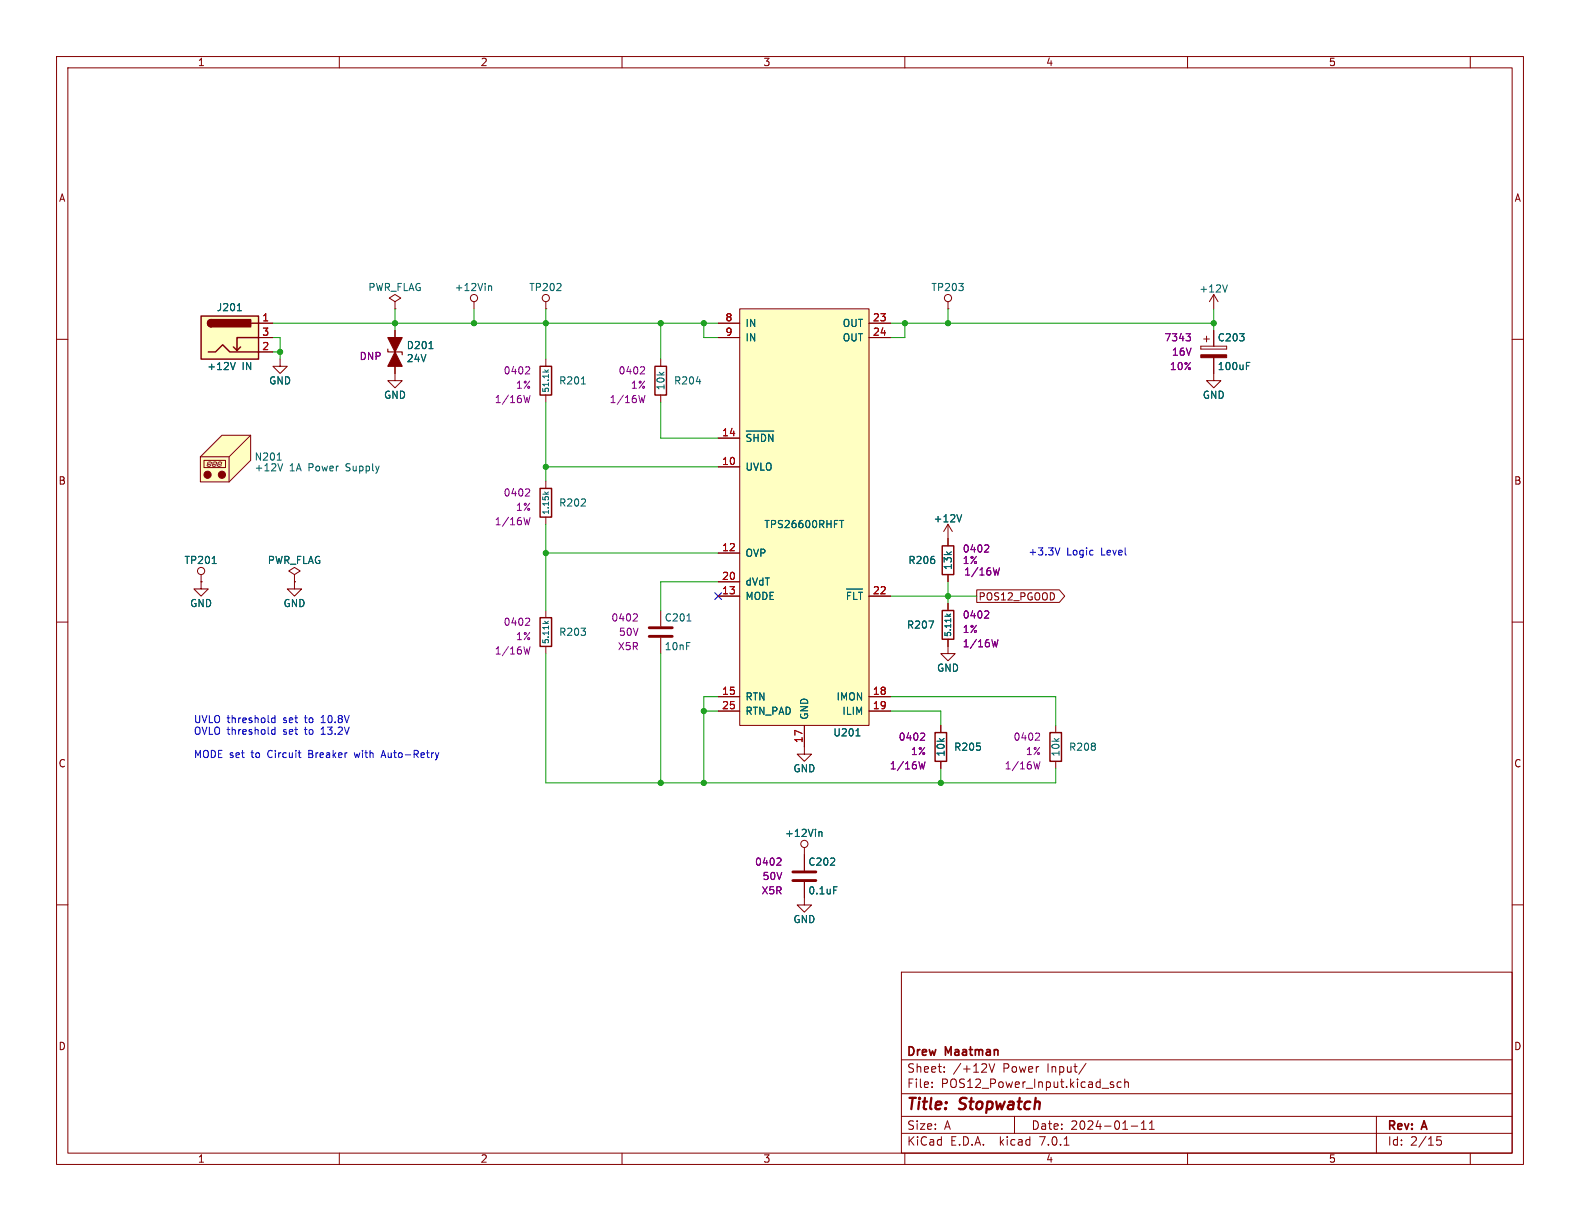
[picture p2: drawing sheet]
<svg xmlns="http://www.w3.org/2000/svg" width="279mm" height="216mm" viewBox="0 0 279 216" stroke-linecap="round" stroke-linejoin="round" font-family="sans-serif">
<g fill="none" stroke="#840000" stroke-width=".18">
<path d="M10 10h259.4v195.9h-259.4zM12 12h255.4v191.9h-255.4zM60 10v2M110 10v2M160 10v2M210 10v2M260 10v2M10 60h2M69.8 53.3l1.1-.6-1.1-.6-1 .6 1 .6v1.3M69.8 54.6h.1M69.8 58.4v8.9h1.3l-1.3 1.3-1.2-1.3h1.2M83.8 53.3v1.3"/>
<path d="M96.5 54.6h.1M96.5 53.3v1.3M267.4 60h2M96.5 63.5v1.3M96.5 69.9v1.2M116.8 63.5v1.3M116.8 69.9v1.2M96.5 85.1v1.3M96.5 91.4v1.3M10 110h2M35.6 102.9h.1M35.6 102.9v1.2h1.2l-1.2 1.3-1.3-1.3h1.3"/>
<path d="M35.6 101.6v1.3M52.1 102.9v1.2h1.2l-1.2 1.3-1.3-1.3h1.3M52.1 101.6l1-.6-1-.7-1 .7 1 .6v1.3M52.1 102.9h.1M96.5 108v1.2M96.5 114.3v1.3M116.8 108v2.7M116.8 112.8v2.8M267.4 110h2M10 160h2M267.4 160h2M159.4 171.9h108v32h-108z"/>
<path d="M159.4 197.4h108M159.4 193.4h108M159.4 187.4h108M164.8 192.2v.1M164.8 191.4v.1M167 189.5v.1M167 188.7v.1M174.9 188.1l.5 1.5 .5-1.5M179.4 197.4v3M192 188l-1.2 2M196.4 191.7l.4 .1 .2 .2-.1 .2-.4 .1M196.4 191.4h.5"/>
<path d="M198.3 191.4l-.5-.1-.3 .3v.4l.2 .2h.6M198.9 191.4l.2-.1 .4 .1v.9M198.9 190.8v1.5M200 199.1h1.2M201.8 199.7h.9M201.8 198.6l.5-.4v1.5M203.3 199.7h.8M203.3 198.6l.4-.4v1.5M243.4 197.4v6.5M60 203.9v2M110 203.9v2M159.4 200.4h108"/>
<path d="M160 203.9v2M188.2 202.5h.8M210 203.9v2M254.1 201.6h.5l.3 .3-.1 .5h-.7M254.1 201h.7M260 203.9v2"/>
<circle cx="83.8" cy="52.7" r=".63"/>
<circle cx="96.5" cy="52.7" r=".63"/>
<circle cx="35.6" cy="101" r=".63"/>
</g>
<path d="M95.5 64.8h2v5.1h-2zM115.8 64.8h2.1v5.1h-2.1zM95.5 86.4h2v5h-2zM95.5 109.2h2v5.1h-2z" fill="none" stroke="#840000" stroke-width=".25"/>
<path d="M93.4 64.8l.3 .3-.1 .3-.7 .7h.8M93.7 69.9l-.3 1.3-.2-.9-.3 .9M113.7 64.8l.3 .3-.1 .3-.7 .7h.8M114 69.9l-.3 1.3-.2-.9-.2 .9M93.4 86.4l.3 .3-.1 .3-.7 .7h.8M93.7 91.5l-.3 1.3-.2-.9-.3 .9M93.4 109.3l.3 .2-.1 .3-.7 .8h.8M93.7 114.4l-.3 1.2-.2-.9-.3 .9M112.5 108.5l.2 .3v.3l-.8 .7h.8" fill="none" stroke="#840084" stroke-width=".18"/>
<path d="M86.4 50.7l.2-.2 .3 .1v.8M75.9 61.6h.7M96.3 65.4l.4 .4M97 65.4l-.4 .3M102.8 67.9h.7M37.5 99.6h.8M96.3 87l.4 .4M97 87l-.4 .3M96.3 109.8l.4 .4M97 109.8l-.4 .3M121.5 109.8h.7" fill="none" stroke="#006464" stroke-width=".18"/>
<g fill="#840000" stroke="#840000" stroke-width=".2">
<path d="M68.6 59.7h2.5l-1.3 2.5z"/>
<path d="M69.8 62.2l1.3 2.6h-2.5z"/>
</g>
<path d="M68.6 61.7v.5h2.5v.5" fill="none" stroke="#840000" stroke-width=".2"/>
<path d="M114.8 112.5h4.1M114.8 111h4.1" fill="none" stroke="#840000" stroke-width=".51"/>
<path d="M39.2 77h5.1v4.4l-3.8 3.8h-5.1v-4.4z" fill="#ffffc2"/>
<g fill="none" stroke="#840000" stroke-width=".18">
<path d="M45.7 57.2h2.6M45.7 59.7h2.6M69.8 58.4v2.6M127 57.2h3.8M127 59.7h3.8M130.8 54.6h22.9v73.7h-22.9zM153.7 57.2h3.8M153.7 59.7h3.8M167.6 54.6h.1M167.6 53.3v1.3M212.9 59.9h1M213.4 59.4v1.1"/>
<path d="M214.6 52.1v2.5M214.6 58.4v2.8M214.6 52.1l-.7 1.2M214.6 52.1l.8 1.2M39.2 77h5.1v4.4l-3.8 3.8h-5.1v-4.4zM44.3 77l-3.8 3.8h-5.1M45.7 62.2h2.6M49.5 63.5v1.3h1.3l-1.3 1.2-1.2-1.2h1.2M69.8 63.5v2.5M127 77.5h3.8M212.3 61.2v.5zM212.3 61.7h4.6z"/>
<path d="M212.3 61.2h4.6zM214.6 63.2v4.1h1.3l-1.3 1.3-1.2-1.3h1.2M216.9 61.2v.5zM36.1 81.4h3.8v1.3h-3.8zM36.7 82.1l-.1 .2M36.7 82.4h.4M36.8 81.7l-.1 .3M36.8 82.1h.3M36.9 81.7h.3M37.3 82.1l-.1 .3M37.4 81.7l-.1 .3M37.6 82.1l-.1 .2"/>
<path d="M37.6 82.4h.4M37.7 81.7l-.1 .3M37.7 82.1h.3M37.8 81.7h.4M38.2 82.1v.3M38.3 81.7v.3M38.5 82.1v.2M38.6 82.4h.3M38.6 81.7v.3M38.7 82.1h.3M38.8 81.7h.3M39.1 82.1v.3"/>
<path d="M39.2 81.7v.3M40.5 80.8v4.4M127 82.6h3.8M127 97.8h3.8M167.6 92.7v3.8M167.6 92.7l-.7 1.3M167.6 92.7l.8 1.3M35.6 102.9h.1M52.1 102.9h.1M127 105.4h3.8M127 102.9h3.8M153.7 105.4h3.8"/>
<path d="M167.6 113v2.6h1.3l-1.3 1.2-1.2-1.2h1.2M167.6 101.6v1.3M167.6 106.7v1.3M172.7 104.3h14.6l1 1.1-1 1.1h-14.6zM127 123.2h3.8M127 125.7h3.8M142.2 128.3v5.1h1.3l-1.3 1.2-1.2-1.2h1.2M153.7 123.2h3.8M153.7 125.7h3.8M166.4 128.3v1.2M166.4 134.6v1.3M186.7 128.3v1.2"/>
<path d="M186.7 134.6v1.3M142.2 156v4h1.3l-1.3 1.3-1.2-1.3h1.2M142.2 149.9v4"/>
<circle cx="167.6" cy="52.7" r=".63"/>
<circle cx="142.2" cy="149.2" r=".63"/>
</g>
<g fill="#840000" stroke="#840000" stroke-width=".18">
<path d="M212.3 62.7h4.6v.5h-4.6z"/>
<circle cx="36.7" cy="83.9" r=".63"/>
<circle cx="39.2" cy="83.9" r=".63"/>
</g>
<g fill="none" stroke="#006464" stroke-width=".18">
<path d="M42 54.9h.7M217 50.4l-.4 1.2M41.6 64.1l-.4 1.3M75.9 61.6h.7M132 76.2h4.8M132.8 76.8h-.5l-.2 .2M133.3 76.8v1.3M134.1 76.8v1.3M135.3 77.1l-.1-.3h-.5v1.3M136.7 76.8v1.3l-.8-1.3v1.3M220.4 64.1h.6M37.5 99.6h.8"/>
<path d="M49 81.4h.7M50 82l-.4 1.3M148.5 92h.7M148.8 92v1.3M170.1 91l-.5 1.3M149.7 104.2h2.8M150.5 104.7h-.6v1.3M151 104.7v1.3M151.8 104.7h.7M152.2 104.7v1.3M167.4 108.6l.4 .4M168.1 108.6l-.4 .3"/>
<path d="M151.4 130.1h.7M144.8 147.2l.2-.1h.3l.1 .8M147.4 156.8h.6"/>
</g>
<g fill="#ffffc2" stroke="#ffffc2" stroke-width=".18">
<path d="M35.6 55.9h10.1v7.6h-10.1z"/>
<path d="M130.8 54.6h22.9v73.7h-22.9z"/>
</g>
<path d="M35.6 55.9h10.1v7.6h-10.1zM37.3 56.5a.64 .64 0 0 0-.6 .7 .64 .64 0 0 0 .6 .6M44.4 57.2h1.3M45.7 59.7h-3.8v2.3l-.6-.7M36.8 62.2h1.3l1.3-1.2 1.2 1.2h5.1M42.5 61.3l-.6 .7M166.6 96.5h2.1v5.1h-2.1zM166.6 108h2.1v5h-2.1zM165.4 129.5h2v5.1h-2zM185.7 129.5h2v5.1h-2z" fill="none" stroke="#840000" stroke-width=".25"/>
<g fill="#840000" stroke="#840000" stroke-width=".25">
<path d="M36.9 56.7l.4-.2v1.3a.64 .64 0 0 1-.5-.4 .64 .64 0 0 1 .1-.7z"/>
<path d="M37.3 56.5h7v1.3h-7z"/>
</g>
<path d="M209.7 59h.8l-.4 .5M210.3 59.5l.2 .2v.3l-.2 .3M174.6 96.3l.2 .3v.3l-.7 .7h.7M174.6 108l.2 .3v.3l-.7 .7h.7M176.5 113.1l-.3 1.3-.3-.9-.2 .9M176.7 100.4l-.3 1.3-.2-.9-.3 .9M163.3 129.6l.2 .3v.3l-.8 .7h.8M163.6 134.7l-.3 1.3-.3-.9-.2 .9M183.6 129.6l.2 .3v.3l-.7 .7h.7M183.9 134.7l-.3 1.3-.2-.9-.3 .9M137.9 151.7l.2 .3v.3l-.8 .7h.8" fill="none" stroke="#840084" stroke-width=".18"/>
<path d="M140.2 155.7h4.1M140.2 154.2h4.1" fill="none" stroke="#840000" stroke-width=".51"/>
<path d="M187.4 96.9l-.4 1.2M48.6 126.5v1.3M48.6 128.6v1.2M48.6 127l-.3-.1-.3 .3 .1 .5h.5M48.6 129.1l-.3-.1-.3 .2 .1 .6h.5M52.7 133.1h.5M53 133.9l.2 .1M67.8 132.7l-.4 1.3M77 133.1l.3 .9M77.3 134l-.3 .4M77.6 133.1l-.3 .9" fill="none" stroke="#0000c2" stroke-width=".18"/>
<g fill="none" stroke="#009600" stroke-width=".18">
<path d="M48.3 57.2h78.7M48.3 59.7h1.2v3.8M69.8 54.6v3.8M83.8 54.6v2.6M96.5 54.6v8.9M116.8 57.2v6.3M124.5 57.2v2.5h2.5M157.5 57.2h57.1M160 57.2v2.5h-2.5M167.6 54.6v2.6M214.6 54.6v3.8M48.3 62.2h1.2"/>
<path d="M96.5 71.1v14M116.8 71.1v6.4h10.2M96.5 92.7v15.3M96.5 97.8h30.5M96.5 82.6h30.5M96.5 115.6v22.8h90.2v-2.5M116.8 115.6v22.8M127 102.9h-10.2v5.1M157.5 105.4h15.2M167.6 102.9v3.8M124.5 125.7h2.5M127 123.2h-2.5v15.2"/>
<path d="M157.5 123.2h29.2v5.1M157.5 125.7h8.9v2.6M166.4 135.9v2.5"/>
</g>
<path d="M126.4 104.8l1.2 1.2M127.6 104.8l-1.2 1.2" fill="none" stroke="#000084" stroke-width=".18"/>
<g fill="#009600" stroke="#009600" stroke-width=".18">
<circle cx="83.8" cy="57.2" r=".46"/>
<circle cx="96.5" cy="82.6" r=".46"/>
<circle cx="96.5" cy="97.8" r=".46"/>
<circle cx="96.5" cy="57.2" r=".46"/>
<circle cx="69.8" cy="57.2" r=".46"/>
<circle cx="49.5" cy="62.2" r=".46"/>
<circle cx="166.4" cy="138.4" r=".46"/>
<circle cx="124.5" cy="125.7" r=".46"/>
<circle cx="116.8" cy="138.4" r=".46"/>
<circle cx="167.6" cy="105.4" r=".46"/>
<circle cx="124.5" cy="138.4" r=".46"/>
<circle cx="167.6" cy="57.2" r=".46"/>
<circle cx="160" cy="57.2" r=".46"/>
<circle cx="124.5" cy="57.2" r=".46"/>
<circle cx="116.8" cy="57.2" r=".46"/>
<circle cx="214.6" cy="57.2" r=".46"/>
</g>
<g font-size="2.8" fill="#840000">
<text x="160.4" y="196.7">Title:</text>
<text x="169.8" y="196.7">Stopwatch</text>
</g>
<g font-size="2.1" fill="#840000">
<text x="160.4" y="189.8">Sheet:</text>
<text x="160.4" y="187">Drew</text>
<text x="167.3" y="187">Maatman</text>
<text x="168.6" y="189.8">/+12V</text>
<text x="177.3" y="189.8">Power</text>
<text x="185.2" y="189.8">Input/</text>
<text x="160.4" y="192.5">File:</text>
<text x="166.4" y="192.5">POS12_Power_Input.kicad_sch</text>
<text x="160.4" y="202.7">KiCad</text>
<text x="160.4" y="199.9">Size:</text>
<text x="167" y="199.9">A</text>
<text x="168.1" y="202.7">E.D.A.</text>
<text x="176.8" y="202.7">kicad</text>
<text x="182.4" y="199.9">Date:</text>
<text x="183.9" y="202.7">7.0.1</text>
<text x="189.3" y="199.9">2024-01-11</text>
<text x="245.4" y="200.1">Rev:</text>
<text x="245.4" y="202.7">Id:</text>
<text x="249.4" y="202.7">2/15</text>
<text x="251.6" y="200.1">A</text>
</g>
<g font-size="1.8" fill="#840000">
<text x="35" y="11.8">1</text>
<text x="85" y="11.8">2</text>
<text x="135" y="11.8">3</text>
<text x="185" y="11.8">4</text>
<text x="235" y="11.8">5</text>
<text x="10.4" y="35.8">A</text>
<text x="267.8" y="35.8">A</text>
<text x="10.3" y="85.8">B</text>
<text x="267.7" y="85.8">B</text>
<text x="173" y="106.3">POS12_PGOOD</text>
<text x="10.3" y="135.8">C</text>
<text x="267.7" y="135.8">C</text>
<text x="10.3" y="185.8">D</text>
<text x="267.7" y="185.8">D</text>
<text x="35" y="205.7">1</text>
<text x="85" y="205.7">2</text>
<text x="135" y="205.7">3</text>
<text x="185" y="205.7">4</text>
<text x="235" y="205.7">5</text>
</g>
<g font-size="1.8" fill="#006464">
<text x="65.1" y="51.6">PWR_FLAG</text>
<text x="80.3" y="51.6">+12Vin</text>
<text x="93.5" y="51.6">TP202</text>
<text x="164.6" y="51.6">TP203</text>
<text x="212" y="51.9">+12V</text>
<text x="38.3" y="55.2">J201</text>
<text x="131.8" y="58">IN</text>
<text x="148.9" y="58">OUT</text>
<text x="36.6" y="65.6">+12V</text>
<text x="42.8" y="65.6">IN</text>
<text x="71.9" y="61.9">D201</text>
<text x="71.9" y="64.2">24V</text>
<text x="131.8" y="60.5">IN</text>
<text x="148.9" y="60.5">OUT</text>
<text x="215.3" y="60.5">C203</text>
<text x="215.3" y="65.6">100uF</text>
<text x="47.5" y="68.1">GND</text>
<text x="67.9" y="70.7">GND</text>
<text x="98.8" y="68.1">R201</text>
<text x="117.7" y="69.1" transform="rotate(-90 117.7 69.1)">10k</text>
<text x="119.1" y="68.1">R204</text>
<text x="212.6" y="70.7">GND</text>
<text x="45" y="81.6">N201</text>
<text x="45" y="83.5">+12V</text>
<text x="51.1" y="83.5">1A Power</text>
<text x="61.3" y="83.5">Supply</text>
<text x="131.8" y="83.4">UVLO</text>
<text x="131.8" y="78.9">~{SHDN}</text>
<text x="98.8" y="89.7">R202</text>
<text x="135.1" y="93.5">TPS26600RHFT</text>
<text x="165" y="92.5">+12V</text>
<text x="32.6" y="99.9">TP201</text>
<text x="47.3" y="99.9">PWR_FLAG</text>
<text x="131.8" y="98.6">OVP</text>
<text x="160.6" y="99.9">R206</text>
<text x="168.5" y="100.8" transform="rotate(-90 168.5 100.8)">13k</text>
<text x="33.6" y="107.5">GND</text>
<text x="50.1" y="107.5">GND</text>
<text x="131.8" y="106.2">MODE</text>
<text x="131.8" y="103.7">dVdT</text>
<text x="149.4" y="106.8">~{FLT}</text>
<text x="98.8" y="112.6">R203</text>
<text x="117.5" y="110">C201</text>
<text x="160.3" y="111.3">R207</text>
<text x="117.5" y="115.1">10nF</text>
<text x="165.6" y="118.9">GND</text>
<text x="131.8" y="124">RTN</text>
<text x="147.8" y="124">IMON</text>
<text x="131.8" y="126.6">RTN_PAD</text>
<text x="143.1" y="127.3" transform="rotate(-90 143.1 127.3)">GND</text>
<text x="147.3" y="130.4">U201</text>
<text x="148.8" y="126.6">ILIM</text>
<text x="140.2" y="136.7">GND</text>
<text x="167.2" y="133.9" transform="rotate(-90 167.2 133.9)">10k</text>
<text x="168.7" y="132.9">R205</text>
<text x="187.5" y="133.9" transform="rotate(-90 187.5 133.9)">10k</text>
<text x="189" y="132.9">R208</text>
<text x="138.8" y="148.1">+12Vin</text>
<text x="142.9" y="153.2">C202</text>
<text x="142.9" y="158.3">0.1uF</text>
<text x="140.2" y="163.4">GND</text>
</g>
<g font-size="1.8" fill="#a90000">
<text x="46.3" y="56.9">1</text>
<text x="46.3" y="59.4">3</text>
<text x="128.2" y="56.9">8</text>
<text x="128.2" y="59.4">9</text>
<text x="154.3" y="56.9">23</text>
<text x="154.3" y="59.4">24</text>
<text x="46.3" y="62">2</text>
<text x="127.6" y="77.2">14</text>
<text x="127.6" y="82.3">10</text>
<text x="127.6" y="97.5">12</text>
<text x="127.6" y="105.2">13</text>
<text x="127.6" y="102.6">20</text>
<text x="154.3" y="105.2">22</text>
<text x="127.6" y="122.9">15</text>
<text x="127.6" y="125.5">25</text>
<text x="154.3" y="122.9">18</text>
<text x="154.3" y="125.5">19</text>
<text x="142" y="131.4" transform="rotate(-90 142 131.4)">17</text>
</g>
<g font-size="1.8" fill="#840084">
<text x="63.5" y="63.8">DNP</text>
<text x="205.8" y="60.5">7343</text>
<text x="206.8" y="65.6">10%</text>
<text x="207.2" y="63.1">16V</text>
<text x="87.4" y="71.4">1/16W</text>
<text x="89" y="66.4">0402</text>
<text x="91.2" y="68.9">1%</text>
<text x="107.8" y="71.4">1/16W</text>
<text x="109.3" y="66.4">0402</text>
<text x="111.5" y="68.9">1%</text>
<text x="89" y="87.9">0402</text>
<text x="87.4" y="93">1/16W</text>
<text x="91.2" y="90.5">1%</text>
<text x="170.2" y="97.9">0402</text>
<text x="170.2" y="99.9">1%</text>
<text x="170.4" y="101.9">1/16W</text>
<text x="89" y="110.8">0402</text>
<text x="91.2" y="113.3">1%</text>
<text x="108.1" y="110">0402</text>
<text x="109.4" y="112.6">50V</text>
<text x="170.2" y="109.5">0402</text>
<text x="170.2" y="112.1">1%</text>
<text x="87.4" y="115.9">1/16W</text>
<text x="109.2" y="115.1">X5R</text>
<text x="170.2" y="114.6">1/16W</text>
<text x="158.9" y="131.1">0402</text>
<text x="179.2" y="131.1">0402</text>
<text x="157.3" y="136.2">1/16W</text>
<text x="161" y="133.7">1%</text>
<text x="177.6" y="136.2">1/16W</text>
<text x="181.4" y="133.7">1%</text>
<text x="133.5" y="153.2">0402</text>
<text x="134.8" y="155.8">50V</text>
<text x="134.6" y="158.3">X5R</text>
</g>
<g font-size="1.8" fill="#0000c2">
<text x="181.9" y="98.3">+3.3V</text>
<text x="188.6" y="98.3">Logic</text>
<text x="194.8" y="98.3">Level</text>
<text x="34.3" y="127.9">UVLO threshold</text>
<text x="34.3" y="130">OVLO threshold</text>
<text x="50.1" y="127.9">set</text>
<text x="50.1" y="130">set</text>
<text x="54.1" y="127.9">to</text>
<text x="54.1" y="130">to</text>
<text x="57.1" y="127.9">10.8V</text>
<text x="57.1" y="130">13.2V</text>
<text x="34.3" y="134.1">MODE set</text>
<text x="44.5" y="134.1">to</text>
<text x="47.5" y="134.1">Circuit</text>
<text x="54.8" y="134.1">Breaker</text>
<text x="63.1" y="134.1">with</text>
<text x="68" y="134.1">Auto-Retry</text>
</g>
<g font-size="1.4" fill="#006464">
<text x="97.2" y="69.5" transform="rotate(-90 97.2 69.5)">51.1k</text>
<text x="97.2" y="91.1" transform="rotate(-90 97.2 91.1)">1.15k</text>
<text x="97.2" y="114" transform="rotate(-90 97.2 114)">5.11k</text>
<text x="168.3" y="112.7" transform="rotate(-90 168.3 112.7)">5.11k</text>
</g>
</svg>
